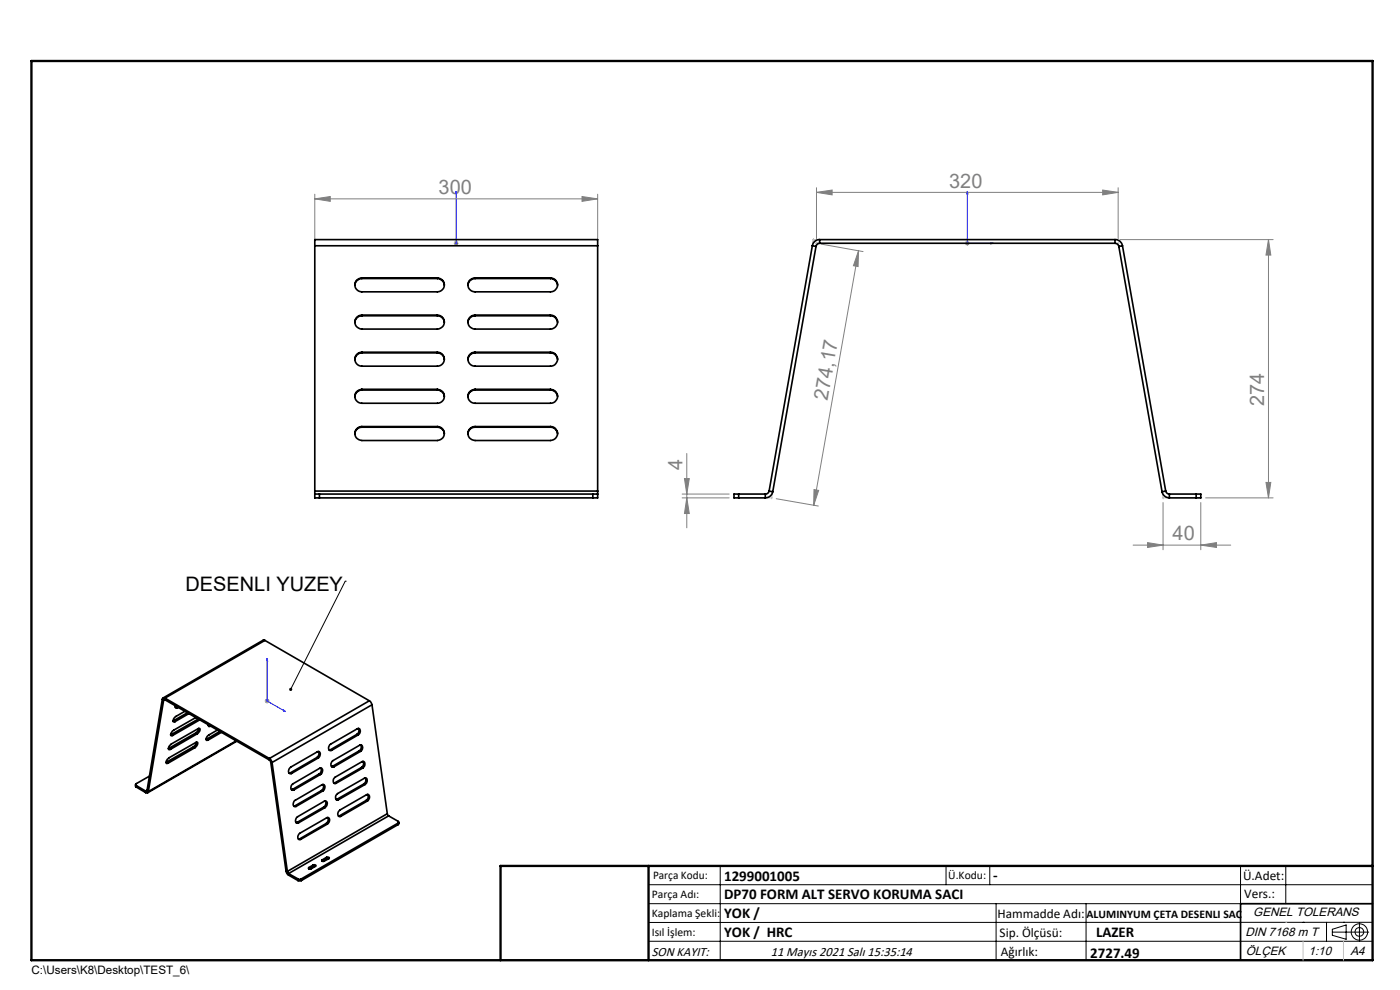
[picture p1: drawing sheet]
<svg xmlns="http://www.w3.org/2000/svg" width="297mm" height="210mm" viewBox="0 0 297 210" stroke-linecap="round" stroke-linejoin="round" font-family="sans-serif">
<g fill="none" stroke="#000" stroke-width=".21">
<path d="M73.2 123.3h.1M73.2 123.3l-11.5 22.9M137.6 187.7h153.6M137.6 191.7h153.6M137.6 199.7h153.6M152.8 183.7v20M200.7 183.7v4M210 183.7v4M211.3 191.7v12M230.4 191.7v12M263.2 183.7v20M272.8 183.7v8"/>
<path d="M276.4 195.6h.1M281.4 195.6v4.1M282.6 197.7h7.8M282.6 197.1l3-.9v3l-3-.8zM285 195.6h.1M288.4 195.8v3.8M291.2 195.6l-153.6 .1"/>
<circle cx="288.4" cy="197.7" r="1.74"/>
<circle cx="288.4" cy="197.7" r=".93"/>
</g>
<g fill="none" stroke="#808080" stroke-width=".21">
<path d="M173.2 39.8v10.8M237.2 39.8v10.8M66.8 42.2l3.3-.5v1zM66.8 41.2v9.9M66.8 42.2h60M96.3 51.6h1M96.4 51.3l.7 .7M96.8 51.1v1M97.1 51.3l-.7 .7M123.5 41.7l3.3 .5-3.3 .5zM126.8 41.2v9.9M173.2 40.8l3.3-.5v1z"/>
<path d="M173.2 40.8h64M174.2 51.8l8.9 1.6M182.1 53.2l-.1 3.3-1-.1zM182.1 53.2l-9.5 54M204.7 51.6h1M204.9 51.3l.7 .7M205.2 51.1v1M205.6 51.3l-.7 .7M233.9 40.3l3.3 .5-3.3 .5zM237.6 50.8h32.5M269.1 50.8l.5 3.3h-1zM269.1 50.8v54.8"/>
<path d="M145.7 96.2v15.8M144.7 105.6h10M144.7 104.8h10M145.2 101.5h1l-.5 3.3zM145.7 105.6l.5 3.3h-1zM164.7 105.8l8.9 1.5M172.7 103.8l1 .2-1.1 3.2zM240.4 115.6h20.7M243.5 115.1l3.2 .5-3.2 .5zM246.7 106.6v10M254.7 115.6l3.4-.5v1zM254.7 106.6v10"/>
<path d="M255.8 105.6h14.3M268.6 102.3h1l-.5 3.3zM56.2 148.7h1M56.3 148.3l.7 .7M56.7 148.2v1M57 148.3l-.7 .7"/>
</g>
<path d="M96.8 51.5v.2zM96.8 40.6v.5v-.5M96.8 51.6h.1M96.8 40.6v11M205.2 40.6v11h5.5M205.2 40.6l.2 .5h-.3zM210.2 51.5l.5 .1-.5 .1zM56.7 139.7v9l3.9 2.2M56.7 139.7l.1 .5-.2-.1zM60.2 150.6l.4 .3-.4-.1z" fill="none" stroke="#00f" stroke-width=".21"/>
<path d="M106.2 203.7h185" fill="none" stroke="#000" stroke-width=".25"/>
<path d="M291.2 191.7h-28v12" fill="none" stroke="#000" stroke-width=".35"/>
<path d="M6.7 12.9h284.5v190.8h-284.5zM137.6 183.7v20M291.2 183.7h-185v20" fill="none" stroke="#000" stroke-width=".5"/>
<g fill="none" stroke="#c0c0c0" stroke-width=".21">
<path d="M172.4 50.8h1.3M172.6 50.6l-.2 1.4M173 51.6h.7M173.2 51.4l-.1 .7M236.7 51.6h.7M237.2 51.4l.1 .7M162.6 105.6h1.3M163.9 104.5l-.2 1.3M246.6 105.6h1.3M246.6 104.5l.2 1.3M253.9 105.6h1.1M272.8 195.6h.1"/>
<path d="M276.4 199.7v4M285 199.7v4"/>
</g>
<path d="M61.5 146a.33 .33 0 0 1 .5 .2 .33 .33 0 0 1-.5 .3l.2-.3-.2 .3z" fill="#000"/>
<g fill="#808080">
<path d="M173.2 40.8l3.3-.5v1zM233.9 40.3l3.3 .5-3.3 .5zM243.5 115.1l3.2 .5-3.2 .5zM254.7 115.6l3.4-.5v1z"/>
<path d="M172.7 103.8l1 .2-1.1 3.2zM182.1 53.2l-.1 3.3-1-.1z"/>
</g>
<g fill="#00f">
<path d="M96.8 51.5v.2zM96.8 40.6v.5z"/>
<path d="M210.2 51.5l.5 .1-.5 .1zM205.2 40.6l.2 .5h-.3zM60.2 150.6l.4 .3-.4-.1zM56.7 139.7l.1 .5-.2-.1z"/>
</g>
<g fill="#808080">
<path d="M66.8 42.2l3.3-.5v1zM123.5 41.7l3.3 .5-3.3 .5z"/>
<path d="M269.1 50.8l.5 3.3h-1zM268.6 102.3h1l-.5 3.3z"/>
<path d="M145.2 101.5h1l-.5 3.3zM145.7 105.6l.5 3.3h-1z"/>
</g>
<g fill="none" stroke="#000" stroke-width=".35">
<path d="M66.8 52.1v-1.3h60v1.3M66.8 52.1v52.1M66.8 52.1h60M76.8 58.9a1.48 1.48 0 0 0-1.5 1.5 1.48 1.48 0 0 0 1.5 1.5h16a1.48 1.48 0 0 0 1.5-1.5 1.48 1.48 0 0 0-1.5-1.5M76.8 59.1l-.7 .2a1.37 1.37 0 0 0-.8 1.2M76.8 58.9h16M76.8 58.9v.2M76.8 59.1h16M92.8 59.1l.6 .2a1.37 1.37 0 0 1 .9 1.2M92.8 58.9v.2M100.8 58.9a1.48 1.48 0 0 0-1.5 1.5 1.48 1.48 0 0 0 1.5 1.5h16a1.48 1.48 0 0 0 1.5-1.5 1.48 1.48 0 0 0-1.5-1.5M100.8 59.1l-.7 .2a1.37 1.37 0 0 0-.8 1.2"/>
<path d="M100.8 58.9h16M100.8 58.9v.2M100.8 59.1h16M116.8 59.1l.9 .3 .4 .5 .2 .6M116.8 58.9v.2M126.8 52.1v52.1M172.3 52.1l-9.1 52.1M172.3 52.1l.8 .2M173.1 52.3l-9.2 52M173.9 51.6a.89 .89 0 0 0-.8 .7M173.9 50.8a1.52 1.52 0 0 0-1.6 1.3M173.9 50.8h62.6"/>
<path d="M173.9 50.8v.8M173.9 51.6h62.6M236.5 50.8a1.52 1.52 0 0 1 1.6 1.3M236.5 51.6a.88 .88 0 0 1 .8 .7M236.5 50.8v.8M237.3 52.3l9.2 52M238.1 52.1l-.8 .2M238.1 52.1l9.2 52.1M76.8 74.7a1.48 1.48 0 0 0-1.5 1.5 1.48 1.48 0 0 0 1.5 1.5h16a1.48 1.48 0 0 0 1.5-1.5 1.48 1.48 0 0 0-1.5-1.5M76.8 66.8a1.48 1.48 0 0 0-1.5 1.5 1.48 1.48 0 0 0 1.5 1.5h16a1.48 1.48 0 0 0 1.5-1.5 1.48 1.48 0 0 0-1.5-1.5M76.8 74.9l-1 .3-.4 .5-.1 .6M76.8 67l-1 .3-.4 .5-.1 .6"/>
<path d="M76.8 74.7h16M76.8 66.8h16M76.8 66.8v.2M76.8 74.7v.2M76.8 74.9h16M76.8 67h16M92.8 74.9l.9 .3 .4 .5 .2 .6M92.8 67l.9 .3 .4 .5 .2 .6M92.8 66.8v.2M92.8 74.7v.2M100.8 66.8a1.48 1.48 0 0 0-1.5 1.5 1.48 1.48 0 0 0 1.5 1.5h16a1.48 1.48 0 0 0 1.5-1.5 1.48 1.48 0 0 0-1.5-1.5M100.8 74.7a1.48 1.48 0 0 0-1.5 1.5 1.48 1.48 0 0 0 1.5 1.5h16a1.48 1.48 0 0 0 1.5-1.5 1.48 1.48 0 0 0-1.5-1.5"/>
<path d="M100.8 74.9l-1 .3-.4 .5-.1 .6M100.8 67l-1 .3-.4 .5-.1 .6M100.8 74.7h16M100.8 66.8h16M100.8 66.8v.2M100.8 74.7v.2M100.8 74.9h16M100.8 67h16M116.8 74.9a1.48 1.48 0 0 1 1.5 1.4M116.8 67a1.48 1.48 0 0 1 1.5 1.4M116.8 66.8v.2M116.8 74.7v.2"/>
<path d="M76.8 90.5a1.48 1.48 0 0 0-1.5 1.5 1.48 1.48 0 0 0 1.5 1.4h16a1.48 1.48 0 0 0 1.5-1.4 1.48 1.48 0 0 0-1.5-1.5M76.8 82.6a1.48 1.48 0 0 0-1.5 1.5 1.48 1.48 0 0 0 1.5 1.4h16a1.48 1.48 0 0 0 1.5-1.4 1.48 1.48 0 0 0-1.5-1.5M76.8 90.6l-1 .3-.4 .5-.1 .6M76.8 82.7l-.7 .2a1.37 1.37 0 0 0-.8 1.2M76.8 90.5h16M76.8 82.6h16M76.8 82.6v.1M76.8 90.5v.1M76.8 90.6h16M76.8 82.7h16M92.8 90.6l.9 .3 .4 .5 .2 .6M92.8 82.7l.6 .2a1.37 1.37 0 0 1 .9 1.2"/>
<path d="M92.8 82.6v.1M92.8 90.5v.1M100.8 82.6a1.48 1.48 0 0 0-1.5 1.5 1.48 1.48 0 0 0 1.5 1.4h16a1.48 1.48 0 0 0 1.5-1.4 1.48 1.48 0 0 0-1.5-1.5M100.8 90.5a1.48 1.48 0 0 0-1.5 1.5 1.48 1.48 0 0 0 1.5 1.4h16a1.48 1.48 0 0 0 1.5-1.4 1.48 1.48 0 0 0-1.5-1.5M100.8 90.6l-1 .3-.4 .5-.1 .6M100.8 82.7l-.7 .2a1.37 1.37 0 0 0-.8 1.2M100.8 90.5h16M100.8 82.6h16M100.8 82.6v.1M100.8 90.5v.1M100.8 90.6h16M100.8 82.7h16"/>
<path d="M116.8 90.6a1.48 1.48 0 0 1 1.5 1.4M116.8 82.7l.9 .4 .4 .5 .2 .5M116.8 82.6v.1M116.8 90.5v.1M66.8 104.8h1M66.8 104.8v.8h1M66.8 104.2v.6M66.8 104.2h60M67.8 105.6h58M67.8 104.8v.8M67.8 104.8h58M125.8 104.8h1"/>
<path d="M125.8 104.8v.8M126.8 104.8v.8h-1M126.8 104.2v.6M156.7 104.8h-1v.8h1M156.7 105.6h5.6M156.7 104.8h5.6M156.7 104.8v.8M162.3 104.8v.8M163.2 104.2a.8 .8 0 0 1-.9 .6M163.2 104.2l.7 .1M163.9 104.3a1.6 1.6 0 0 1-1.6 1.3M246.5 104.3a1.6 1.6 0 0 0 1.6 1.3"/>
<path d="M247.3 104.2a.8 .8 0 0 0 .8 .6M247.3 104.2l-.8 .1M248.1 105.6h5.7M248.1 104.8h5.7M248.1 104.8v.8M253.8 104.8h.9v.8h-.9M253.8 104.8v.8M56.2 135.8h-.4l-21.2 12.3M56.2 135.8l-21.2 12.3M56.2 135.8l22.2 12.9M34.4 148.3l.3 .2M34.4 148.3l-3.2 19.4"/>
<path d="M34.7 148.5l-3.2 19.4M34.9 148.4l-.2 .1M35 148.1a.36 .36 0 0 0-.6 .2M35 148.4h-.2l-.1 .1M35 148.1v.3M35 148.1l22.1 12.8M35 148.4l22.1 12.8M35.9 158.7l-.2 .1M35.9 158.7l.3 .3M36.4 155.8h-.2M36.4 155.8l.3 .2M36.9 152.9h-.2"/>
<path d="M36.9 152.9l.2 .2M37.3 149.7a.27 .27 0 0 0 0 .4 .27 .27 0 0 0 .3 0M37.4 149.9l-.2 .1M37.4 149.9l.2 .2M37.5 149.9h-.1M37.8 150.1h-.2M39.2 150.9l-2.2 1.4a.5 .5 0 0 0-.1 .8h.2M39.8 151.2l-2.9 1.7M40.1 151.4l-3 1.7M41.1 158.4l.2 .2M41.1 158.4l-5.7 3.2M41.3 158.6l.4-.3a.44 .44 0 0 0 .3-.5 .44 .44 0 0 0-.4-.4l-5.9 3.5a.83 .83 0 0 0-.4 1.1l.4-.1"/>
<path d="M41.3 158.6l-5.6 3.3M41.5 152.2l-5 3a.53 .53 0 0 0-.1 .9l.3-.1M41.6 155.5l.2 .2M41.6 155.5l-5.7 3.2M41.7 157.4l-.3 .7-.3 .3M41.8 155.7l.3-.2a.78 .78 0 0 0 .2-1l-6.1 3.4a.83 .83 0 0 0-.4 1.1h.4M41.8 155.7l-5.6 3.3M42.1 152.5l.2 .2M42.1 152.5l-5.7 3.3M42.1 152.5h.1M42.2 154.5l-.3 .6-.3 .4M42.3 152.7l-5.6 3.3"/>
<path d="M42.4 152.7h-.1M43.9 156.8h-.2M43.9 156.8l.3 .2M44.2 153.8a.27 .27 0 0 0 .1 .3 .27 .27 0 0 0 .4-.1M44.3 153.8l-.1 .1M44.5 153.9l.2 .1M44.7 154h.1M46.1 154.9l-1.9 1.1a.66 .66 0 0 0-.3 1h.3M46.6 155.1l-2.7 1.7M47 155.4l-2.8 1.6M50.1 157.2l-18.6 10.7M50.2 157.2l-18.9 11"/>
<path d="M67.5 159.4a.9 .9 0 0 1-.3 1.3M70.1 159.1h-.3M70.1 159.1l.2 .1M75.7 155.8l-5.6 3.3M75.7 155.8l.3 .1M76 155.9a.7 .7 0 0 0 .5-.7 .7 .7 0 0 0-.6-.7l-5.8 3.4a.78 .78 0 0 0 0 1.3h.2M76 155.9l-5.7 3.3M76 154.5a.96 .96 0 0 1-.3 1.3M76.2 159.3l.3 .1M76.2 159.3l-5.6 3.3M76.5 159.4a.7 .7 0 0 0 .5-.7 .7 .7 0 0 0-.6-.7l-5.8 3.4a.78 .78 0 0 0 0 1.3h.2M76.5 158a.9 .9 0 0 1-.3 1.3"/>
<path d="M76.5 159.4l-5.7 3.3M78.4 148.7l.5 .8M78.4 148.7l-21.3 12.2M78.9 149.5l-21.2 12.2M78.9 149.5l3.3 23.1M28.8 166.4v.5l.1 .1M28.9 166.6l2 1.2M28.9 167l2 1.1M28.9 166.6v.4M30.9 167.8v.3M31.2 167.7l-.3 .1M31.2 167.7l.3 .2"/>
<path d="M31.2 167.6l-.3 .2M31.5 167.9a.32 .32 0 0 1-.2 .3 .32 .32 0 0 1-.4-.1M31.7 164.6l-2.8 1.6a.22 .22 0 0 0-.1 .2 .22 .22 0 0 0 .1 .2M35.4 161.6l-.2 .1M35.4 161.6l.3 .3M57.1 160.9l.6 .8M57.1 161.2l.3 .4M57.1 160.9v.3M57.4 161.6l.3 .1M57.4 161.6l3.3 23.1M57.7 161.7l3.3 23.1M61.6 164h-.3"/>
<path d="M61.6 164l.2 .1M62.1 167.5h-.3M62.1 167.5l.2 .1M62.5 170.9l-.2 .1M62.5 170.9l.3 .2M63 174.4l-.2 .1M63 174.4l.3 .1M63.5 178h-.2M63.5 178h.3M67.2 160.7l.3 .1M67.2 160.7l-5.6 3.3M67.5 160.8a.73 .73 0 0 0 .5-.7 .73 .73 0 0 0-.5-.7l-5.8 3.3a.72 .72 0 0 0-.5 .7 .72 .72 0 0 0 .5 .7h.1"/>
<path d="M67.5 160.8l-5.7 3.3M67.7 164.2l.3 .1M67.7 164.2l-5.6 3.3M68 164.3a.77 .77 0 0 0 .4-.7 .77 .77 0 0 0-.3-.7l-5.9 3.4a.77 .77 0 0 0-.5 .6 .77 .77 0 0 0 .4 .7h.2M68 164.3l-5.7 3.3M68 162.9a.88 .88 0 0 1-.3 1.3M68.2 167.7l.3 .1M68.2 167.7l-5.7 3.2M68.5 167.8a.77 .77 0 0 0 .4-.7 .77 .77 0 0 0-.4-.7l-5.8 3.3a.77 .77 0 0 0-.5 .7 .77 .77 0 0 0 .4 .7h.2M68.5 167.8l-5.7 3.3M68.5 166.4a1.01 1.01 0 0 1-.3 1.3M68.7 171.2l.3 .1"/>
<path d="M68.7 171.2l-5.7 3.2M69 171.3a.72 .72 0 0 0 .4-.7 .72 .72 0 0 0-.5-.7l-5.8 3.3a.73 .73 0 0 0-.4 .7 .73 .73 0 0 0 .5 .7l.1-.1M69 171.3l-5.7 3.2M69 169.9a.97 .97 0 0 1-.3 1.3M69.2 174.7l.3 .1M69.2 174.7l-5.7 3.3M69.5 174.8a.72 .72 0 0 0 .4-.7 .72 .72 0 0 0-.5-.7l-5.8 3.3a.73 .73 0 0 0-.4 .7 .73 .73 0 0 0 .5 .7l.1-.1M69.5 174.8l-5.7 3.2M69.5 173.4a.96 .96 0 0 1-.3 1.3M70.6 162.6h-.3M70.6 162.6l.2 .1M71 166l-.2 .1"/>
<path d="M71 166l.3 .1M71.5 169.5l-.2 .1M71.5 169.5l.3 .1M72 173.1h-.2M72 173.1l.3 .1M76.7 162.8l-5.7 3.2M76.7 162.8l.3 .1M77 162.9a.81 .81 0 0 0 0-1.4l-5.9 3.3a.74 .74 0 0 0-.4 .8 .74 .74 0 0 0 .5 .6l.1-.1M77 161.5a.91 .91 0 0 1-.3 1.3M77 162.9l-5.7 3.2M77.2 166.3l.3 .1M77.2 166.3l-5.7 3.2"/>
<path d="M77.5 166.4a.78 .78 0 0 0 0-1.4l-5.9 3.3a.78 .78 0 0 0 0 1.4l.2-.1M77.5 165a.9 .9 0 0 1-.3 1.3M77.5 166.4l-5.7 3.2M77.7 169.8l-5.7 3.3M77.7 169.8l.3 .1M78 169.9a.74 .74 0 0 0 .4-.7 .74 .74 0 0 0-.5-.7l-5.8 3.3a.72 .72 0 0 0-.5 .7 .72 .72 0 0 0 .6 .7h.1M78 168.5a.9 .9 0 0 1-.3 1.3M78 169.9l-5.7 3.3M82.2 172.6l.2 .5M82.2 172.6l-21.2 12.2M82.4 173.1l2 1.1a.22 .22 0 0 1 .2 .2 .22 .22 0 0 1-.2 .2M82.4 173.1l-21.2 12.2"/>
<path d="M84.4 174.6l-20.5 11.8M84.4 174.6v.3M84.4 174.9l-20.5 11.9M84.6 174.4l-.2 .5M60.7 184.7l.2 .6 .3 .3M60.7 184.7l.3 .1M61 184.8l.2 .5M61.2 185.3l2 1.1M61.2 185.3v.3M61.2 185.6l2 1.2M63.2 186.4h.7M63.2 186.8h.7"/>
<path d="M63.2 186.4v.4M63.9 186.4v.4M65.5 184v.3M66.5 183.5a.27 .27 0 0 1 .3-.1 .27 .27 0 0 1 .1 .4l-.9 .5a.32 .32 0 0 1-.4 .1 .32 .32 0 0 1-.2-.3l.1-.1M66.5 183.5l-1 .5M66.5 183.5v.3M66.5 183.8l-.9 .5M66.9 183.8h-.4M68.3 182.4v.3M69.3 181.8a.29 .29 0 0 1 .3 0 .29 .29 0 0 1 .2 .3l-1 .6a.26 .26 0 0 1-.3 0 .26 .26 0 0 1-.2-.3M69.3 182.2h.4M69.3 181.8l-1 .6"/>
<path d="M69.3 181.8v.4M69.3 182.2l-.9 .5"/>
</g>
<g font-size="4.2" fill="#808080">
<text x="93.1" y="41.2">300</text>
<text x="201.4" y="39.8">320</text>
<text x="175.6" y="85" transform="rotate(-80 175.6 85)">274,17</text>
<text x="268.2" y="86.1" transform="rotate(-90 268.2 86.1)">274</text>
<text x="144.8" y="99.7" transform="rotate(-90 144.8 99.7)">4</text>
<text x="248.8" y="114.6">40</text>
</g>
<text font-size="4.2" x="39.4" y="125.4">DESENLI YUZEY</text>
<g font-size="3.2">
<text x="153.6" y="186.8">1299001005</text>
<text x="153.6" y="190.8">DP70 FORM ALT SERVO KORUMA SACI</text>
<text x="210.7" y="186.6">-</text>
<text x="153.6" y="194.8">YOK /</text>
<text x="153.6" y="198.8">YOK / HRC</text>
<text x="231.3" y="203.1">2727.49</text>
<text x="232.5" y="198.8">LAZER</text>
</g>
<g font-size="2.8">
<text x="263.7" y="186.7">Ü.Adet:</text>
<text x="263.9" y="190.5">Vers.:</text>
<text x="211.6" y="194.8">Hammadde Adı:</text>
<text x="138.3" y="202.8">SON KAYIT:</text>
<text x="163.5" y="202.8">11 Mayıs 2021 Salı 15:35:14</text>
<text x="212.1" y="198.7">Sip. Ölçüsü:</text>
<text x="212.3" y="202.7">Ağırlık:</text>
</g>
<g font-size="2.6">
<text x="265.9" y="194.4">GENEL TOLERANS</text>
<text x="264.2" y="198.5">DIN 7168 m T</text>
<text x="264.3" y="202.6">ÖLÇEK</text>
<text x="277.6" y="202.6">1:10</text>
<text x="286.5" y="202.6">A4</text>
</g>
<g font-size="2.5">
<text x="138.3" y="190.5">Parça Adı:</text>
<text x="138.5" y="186.5">Parça Kodu:</text>
<text x="201.2" y="186.5">Ü.Kodu:</text>
<text x="138.3" y="194.5">Kaplama Şekli:</text>
<text x="230.5" y="194.8">ALUMINYUM ÇETA DESENLI SAC</text>
<text x="138.3" y="198.6">Isıl İşlem:</text>
<text x="6.7" y="206.7">C:\Users\K8\Desktop\TEST_6\</text>
</g>
</svg>
